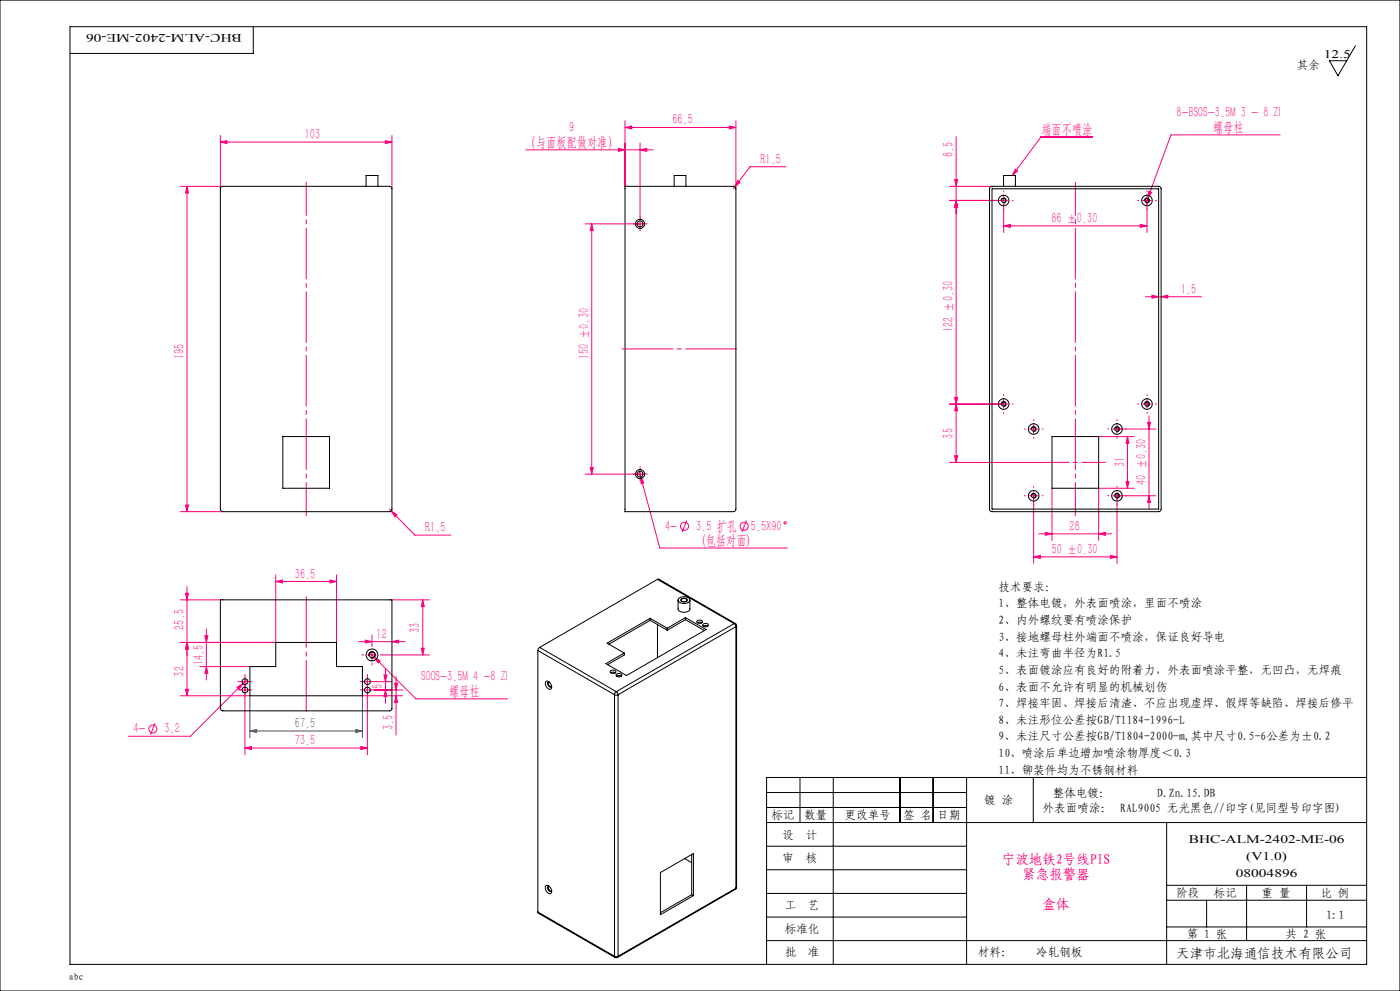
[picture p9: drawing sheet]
<svg xmlns="http://www.w3.org/2000/svg" width="420mm" height="297mm" viewBox="0 0 420 297" stroke-linecap="round" stroke-linejoin="round" font-family="sans-serif">
<g fill="none" stroke="#ff0080" stroke-width=".3">
<path d="M187.5 38.2l2-.5v.9zM187.5 36.2v19.6M187.5 38.2h33.3M218.8 37.7l2 .5-2 .4zM220.8 36.2v20.4M54.1 55.8h12.8M56.1 55.8v97.5M56.1 55.8l.5 2.1h-1zM66.1 42.6l2-.4v.8zM66.1 40.6v16M66.1 42.6h51.5M115.6 42.2l2 .4-2 .4z"/>
<path d="M117.6 40.6v16M157.7 44.9h38.3M185.5 44.4l2 .5-2 .5zM192 44.9l2-.5v1zM192 42.9v22.1M220.5 56l-.5 .6M221.3 54.1l.7 .6-1.5 1.3zM235.8 50h-10.8l-4.5 6M284.8 55.8h12.8M286.4 53.8h.9l-.5 2zM286.8 41v97.6M301.1 58.8v10.9"/>
<path d="M304.6 50.7l.7 .6-1.6 1.3zM327.7 41h-15.4l-8.6 11.6M344.1 58.8v10.9M344.3 59.4l-.4 1.4M344.6 57.4l.9 .3-1.2 1.7zM384.1 40.4h-32.8l-7 19M177.5 67.1l.5 2h-.9zM177.5 67.1v75M192 65.8v2.5M193.3 67.1h-17.8M286.8 60.1l.5 2h-.9zM301.1 67.7l2-.5v1z"/>
<path d="M301.1 67.7h43M302.3 60.1h-17.5M342.1 67.2l2 .5-2 .5zM342.8 60.1h2.5M343.6 88.9h16.8M345.6 88.5l2 .4-2 .5zM348.3 88.9l2-.4v.9zM286.4 119.1h.9l-.5 2zM301.1 119.8v2.5M344.1 119.8v2.5M284.8 138.6h28.8M286.4 136.6h.9l-.5 2z"/>
<path d="M286.8 121.1l.5 2h-.9zM302.3 121.1h-17.5M308.9 128.6h2.5M310.1 127.3v2.6M329.6 130.8h10.7M333.8 128.6h12.9M335.1 127.3v2.6M338.2 130.8l.5 2.1h-.9zM338.2 130.8v15.5M342.8 121.1h2.5M344.3 126.6h.9l-.5 2zM344.7 124.6v28"/>
<path d="M54.1 153.3h12.8M55.6 151.3h1l-.5 2zM116.8 152.6l.6 .5M117.4 153.1l1.7 1.1-.6 .7zM117.4 153.1l7 7.3h10.8M177.1 140.1h.9l-.5 2zM191.8 141.2l6.1 23h38.3M192 140.8v2.5M192.2 142.9l1 1.8-.9 .3zM193.3 142.1h-17.8M206 156l-1.4 3.5M223.9 156l-1.3 3.5"/>
<path d="M308.9 148.6h2.5M310.1 147.4v21.5M311.6 160h22M313.6 159.6l2 .4-2 .4zM315.6 146.3v15.7M329.6 160l2-.4v.8zM333.8 148.6h12.9M335.1 147.4v21.5M337.8 144.4h.9l-.5 1.9zM340.3 146.3h-10.7v15.7M344.7 148.6l.5 2h-.9zM54.1 179.8h12"/>
<path d="M55.6 177.8h1l-.5 2zM56.1 175.8v32.7M82.7 174.3l2-.5v.9zM82.7 172.3v20.2h-28.6M82.7 174.3h18.3M99 173.8l2 .5-2 .4zM101 172.3v20.2M117.6 179.8h11.2M126.8 179.8l.5 2h-.9zM126.8 179.8v16.5M310.1 166.9l2-.5v1zM310.1 166.9h25"/>
<path d="M333.1 166.4l2 .5-2 .5zM56.1 192.5l.5 2h-1zM59.9 199.8h15.1M61.5 190.5h.9l-.5 2zM61.9 188.5v15.3M61.9 199.8l.5 2h-.9zM107.6 192.3h14M109.6 191.8l2 .5-2 .4zM110.3 196.3h2.6M110.9 195.6l13.9 13.8h27.5M111.6 190.3v2.9M111.6 195v2.5"/>
<path d="M112.3 197l1.8 1.1-.7 .6zM114.6 196.3h14.2M117.6 192.3l2-.5v.9zM126.4 194.3h.9l-.5 2zM46.5 216.7l-1.3 3.5M54.1 208.5h20.9M55.6 206.5h1l-.5 2zM71.1 206l1.7-1.1-1 1.7zM72.2 204.3h2.5M72.2 206.8h2.5M73.5 208.9v17.3M73.5 203v5"/>
<path d="M74.1 203.7l-17 17h-18.6M108.7 208.5h12.1M109 204.3h2.5M109 206.8h2.5M110.2 208.9v17.3M110.2 203v5M112.4 204.3h5.2M112.4 206.8h8.4M115.2 202.3h.9l-.5 2zM115.6 206.8l.5 2h-.9zM115.6 200.3v10.5M118.4 204.8h.9l-.5 2z"/>
<path d="M118.8 208.5l.5 2h-.9zM118.8 202.8v17.5M73.5 224.2l2-.5v.9zM73.5 224.2h36.7M108.2 223.7l2 .5-2 .4z"/>
<circle cx="205.3" cy="157.7" r="1.21"/>
<circle cx="223.2" cy="157.7" r="1.22"/>
<circle cx="235.5" cy="156.7" r=".34"/>
<circle cx="45.8" cy="218.5" r="1.22"/>
</g>
<path d="M75 219.1l2-.5v.9zM75 208.5v12.6M75 219.1h33.7M106.7 218.6l2 .5-2 .4zM108.7 208.5v12.6" fill="none" stroke="#00f" stroke-width=".3"/>
<g fill="none" stroke="#000" stroke-width=".3">
<path d="M0 0h420v297h-420zM21 8h389v281h-389zM76 8v8h-55M406.6 13.7l-5.2 9-2.6-4.5h5.2M300.4 60.3a.76 .76 0 0 1 .6-1 .76 .76 0 0 1 .8 .9 .76 .76 0 0 1-.9 .6M343.4 60.3a.76 .76 0 0 1 .6-1 .76 .76 0 0 1 .8 .9 .76 .76 0 0 1-.9 .6M300.4 121.3a.75 .75 0 0 1 .6-1 .75 .75 0 0 1 .8 .9 .75 .75 0 0 1-.9 .6M309.4 128.8a.75 .75 0 0 1 .6-.9 .75 .75 0 0 1 .9 .8 .75 .75 0 0 1-1 .6M334.4 128.8a.76 .76 0 0 1 .6-1 .76 .76 0 0 1 .9 .9 .76 .76 0 0 1-1 .6M343.4 121.3a.75 .75 0 0 1 .6-1 .75 .75 0 0 1 .8 .9 .75 .75 0 0 1-.9 .6M309.4 148.8a.75 .75 0 0 1 .6-.9 .75 .75 0 0 1 .9 .8 .75 .75 0 0 1-1 .6M334.4 148.8a.76 .76 0 0 1 .6-1 .76 .76 0 0 1 .9 .9 .76 .76 0 0 1-1 .6"/>
<path d="M204.3 179.6a1.16 1.16 0 0 1 1.9 .3 1.13 1.13 0 0 1-2-.2zM110.6 196.5a.99 .99 0 0 1 .9-1.2 .99 .99 0 0 1 1.1 1.1 .99 .99 0 0 1-1.3 .8M230 237.5h60M240 233v13.5M250 233v56M270 233v13.5M280 233v13.5M290 233v56M310 233v13.5M410 233h-180v56M230 246.5h180M230 242h60"/>
<path d="M230 253.6h60M350 246.5v42.5M230 260.7h60M230 267.8h60M230 274.8h60M350 269.8h60M350 265.3h60M350 277.8h60M362 269.8v8M374 265.3v16.6M392 265.3v12.5M230 281.9h180"/>
</g>
<g fill="none" stroke="#ff0080" stroke-width=".3" stroke-dasharray="15.2 1.3 1.3 1.3">
<path d="M301.1 57.6v-.4M344.1 57.6v-.4M190.8 67.1h-.9M192 65.8v-.9M192 68.3v.9M193.3 67.1h.9M298.6 60.1h-.3M301.1 62.6v.3M303.6 60.1h.4M341.6 60.1h-.3M344.1 62.6v.3M346.6 60.1h.4"/>
<path d="M301.1 118.6v-.4M344.1 118.6v-.4M298.6 121.1h-.3M301.1 123.6v.3M303.6 121.1h.4M307.6 128.6h-.3M310.1 126.1v-.4M310.1 131.1v.3M312.6 128.6h.4M332.6 128.6h-.3M335.1 126.1v-.4M335.1 131.1v.3"/>
<path d="M337.6 128.6h.4M341.6 121.1h-.3M344.1 123.6v.3M346.6 121.1h.4M190.8 142.1h-.9M192 140.8v-.9M192 143.3v.9M193.3 142.1h.9M307.6 148.6h-.3M310.1 146.1v-.4M310.1 151.1v.3M312.6 148.6h.4"/>
<path d="M332.6 148.6h-.3M335.1 146.1v-.4M335.1 151.1v.3M337.6 148.6h.4M109.1 196.3h-.5M111.6 193.8v-.6M111.6 198.8v.5M114.1 196.3h.5M72.2 206.8h-.8M72.2 204.3h-.8M73.5 205.5v-.9M73.5 208v.9"/>
<path d="M73.5 203v-.9M73.5 205.5v.9M74.7 206.8h.9M74.7 204.3h.9M109 204.3h-.9M109 206.8h-.9M110.2 203v-.9M110.2 205.5v.9M110.2 205.5v-.9M110.2 208v.9M111.5 204.3h.9M111.5 206.8h.9"/>
</g>
<path d="M185.5 104.6h36.5M91.9 177.8v36.5" fill="none" stroke="#ff0080" stroke-width=".3" stroke-dasharray="15.2 1.3 1.3 1.3" stroke-dashoffset="-1.1"/>
<path d="M91.9 54.6v100M322.6 154.6v-100" fill="none" stroke="#ff0080" stroke-width=".3" stroke-dasharray="15.2 1.3 1.3 1.3" stroke-dashoffset="5.2"/>
<path d="M331.6 138.6h-18" fill="none" stroke="#ff0080" stroke-width=".3" stroke-dasharray="15.2 1.3 1.3 1.3" stroke-dashoffset="8.1"/>
<g fill="#ff0080">
<path d="M192 44.9l2-.5v1zM185.5 44.4l2 .5-2 .5zM218.8 37.7l2 .5-2 .4zM187.5 38.2l2-.5v.9z"/>
<path d="M66.1 42.6l2-.4v.8zM115.6 42.2l2 .4-2 .4zM117.4 153.1l1.1 1.8 .6-.7zM192.2 142.9l.1 2.1 .9-.3zM221.3 54.1l-.8 1.9 1.5-1.3zM310.1 166.9l2-.5v1zM333.1 166.4l2 .5-2 .5zM344.6 57.4l-.3 2 1.2-1.7zM82.7 174.3l2-.5v.9zM99 173.8l2 .5-2 .4zM71.1 206l.7 .6 1-1.7zM73.5 224.2l2-.5v.9zM108.2 223.7l2 .5-2 .4zM109.6 191.8l2 .5-2 .4zM117.6 192.3l2-.5v.9zM112.3 197l1.1 1.7 .7-.6z"/>
<path d="M345.6 88.5l2 .4-2 .5zM348.3 88.9l2-.4v.9z"/>
<path d="M313.6 159.6l2 .4-2 .4zM329.6 160l2-.4v.8z"/>
<path d="M301.1 67.7l2-.5v1zM342.1 67.2l2 .5-2 .5z"/>
<path d="M56.1 192.5l.5 2h-1zM55.6 177.8h1l-.5 2zM126.4 194.3h.9l-.5 2zM126.8 179.8l.5 2h-.9z"/>
<path d="M56.1 55.8l.5 2.1h-1zM55.6 151.3h1l-.5 2zM177.5 67.1l.5 2h-.9zM177.1 140.1h.9l-.5 2zM286.4 53.8h.9l-.5 2zM286.8 60.1l.5 2h-.9zM286.8 60.1l.5 2h-.9zM286.4 119.1h.9l-.5 2zM286.8 121.1l.5 2h-.9zM286.4 136.6h.9l-.5 2zM338.2 130.8l.5 2.1h-.9zM337.8 144.4h.9l-.5 1.9zM344.3 126.6h.9l-.5 2zM344.7 148.6l.5 2h-.9zM56.1 192.5l.5 2h-1zM55.6 206.5h1l-.5 2zM61.5 190.5h.9l-.5 2zM61.9 199.8l.5 2h-.9zM115.2 202.3h.9l-.5 2zM115.6 206.8l.5 2h-.9zM118.4 204.8h.9l-.5 2zM118.8 208.5l.5 2h-.9z"/>
</g>
<path d="M75 219.1l2-.5v.9zM106.7 218.6l2 .5-2 .4z" fill="#00f"/>
<path d="M304.6 50.7l.7 .6-1.6 1.3z" fill="#ff0080"/>
<g fill="none" stroke="#000" stroke-width=".3">
<path d="M66.2 56.2l.5-.4h50.3l.5 .4 .1 96.5-.3 .5-50.4 .1-.8-.4zM109.8 55.8v-3.2h3.6v3.2M187.5 55.8h32.7l.5 .5 .1 96.3-.5 .7h-32.8zM202.2 55.8v-3.2h3.6v3.2M297 56.2l.5-.4h50.2l.5 .4 .1 96.5-.3 .5-50.4 .1-.7-.4zM297.6 56.6h50v96h-50zM301.1 55.8v-3.2h3.5v3.2M84.8 130.8h14v15.5h-14zM315.6 130.8h14v15.5h-14zM66.1 179.8h51.5l-.1 32.8-.7 .4-50.4-.1-.3-.5zM197.2 173.6h.4l23 13.3M197.2 173.6l-35.3 20.4"/>
<path d="M197.2 173.6l23 13.3M203.4 179.8v2.7a2.06 2.06 0 0 0 3.6 0v-2.7M203.7 179.3a2.19 2.19 0 0 1 3.3 .5 2.06 2.06 0 0 1-3.6 0zM204.5 179.6a.88 .88 0 0 1 .9-.3 .88 .88 0 0 1 .6 .8 .96 .96 0 0 1-1.6-.4zM75 199.8h7.7v-7.3h18.3v7.3h7.7v8.7h-33.7zM161.4 194.9l23 13.3M161.4 194.9v78.4M161.9 194l-.5 .9M161.9 194l23 13.3M187.3 195.7v.6l-5 2.9M195.1 185.3l5.1 3M195.1 185.3l-13 7.5 5.2 2.9"/>
<path d="M195.1 185.3v.6M195.1 185.9l-12.4 7.2M195.1 185.9l5.1 3M197.2 187.2v9.9M200.2 188.3v.6M205.6 185.1l6.2 3.6-23.8 13.8-6.2-3.6 5.5-3.2M205.6 185.1l-5.4 3.2M205.6 185.7l-5.4 3.2M205.6 185.1v.6M205.6 185.7l5.7 3.3M209 186.2a1.08 1.08 0 0 1 1.7 .1 .95 .95 0 0 1-.9 .5 .95 .95 0 0 1-.8-.6zM209.2 186.6l.6-.2 .8 .2"/>
<path d="M210.9 187.1a.85 .85 0 0 1 .9-.3 .85 .85 0 0 1 .6 .7 .94 .94 0 0 1-1.6-.3zM211 187.6l.6-.1 .7 .1M220.2 186.9l.6 .9M220.2 186.9l-35.3 20.4M220.6 186.9l.4 .6M220.6 186.9h-.4M220.8 187.8v78.4M220.8 187.8l-35.4 20.4M221 187.5l-.2 .3M221 187.5v78.4M163.8 204.2a1.51 1.51 0 0 1 1.4 .7 1.51 1.51 0 0 1 0 1.6 1.63 1.63 0 0 1-1.4-2.3zM164.6 204.4a1.07 1.07 0 0 0 .8 1.4"/>
<path d="M164.7 204.4a.77 .77 0 0 0-.5 .7 .77 .77 0 0 0 .7 .7l.4 .1 .2-.2M183.2 201a.86 .86 0 0 1 .9-.2 .86 .86 0 0 1 .6 .7 .96 .96 0 0 1-1.6-.3zM183.2 201.6l.7-.2 .7 .2M184.4 208.2h1M184.4 208.2v78.4M184.9 207.3l.5 .9M184.9 207.3l-.5 .9M185 202.1a.86 .86 0 0 1 .9-.3 .86 .86 0 0 1 .6 .8 1 1 0 0 1-1.7-.4zM185 202.7l.6-.2 .8 .2M185.4 208.2v78.4M205.4 257.3l2.1 1.2M207.5 256.1v12"/>
<path d="M161.4 273.3l.1 .4 23 13.2M161.4 273.3l23 13.3M163.8 265.5a1.51 1.51 0 0 1 1.4 .7 1.51 1.51 0 0 1 0 1.6 1.63 1.63 0 0 1-1.4-2.3zM164.6 265.6a1.07 1.07 0 0 0 .8 1.5M164.7 265.6a.77 .77 0 0 0-.5 .8 .77 .77 0 0 0 .7 .7l.4 .1 .2-.3M198.1 261.5l9.9-5.7v12.6l-9.9 5.7zM207.5 268.1l.5 .3M207.5 268.1l-9.4 5.4M220.6 266.5l-35.4 20.4M220.8 266.2l-.2 .3M220.8 266.2l-35.4 20.4M221 265.9l-.4 .6"/>
<path d="M221 265.9l-.2 .3M184.4 286.6h1M184.4 286.6l.1 .3M184.5 286.9h.7M185.4 286.6l-.2 .3"/>
<circle cx="192" cy="67.1" r=".88"/>
<circle cx="192" cy="67.1" r="1.37"/>
<circle cx="301.1" cy="60.1" r="1.59"/>
<circle cx="301.1" cy="60.1" r=".62"/>
<circle cx="344.1" cy="60.1" r=".61"/>
<circle cx="344.1" cy="60.1" r="1.59"/>
<circle cx="301.1" cy="121.1" r="1.58"/>
<circle cx="301.1" cy="121.1" r=".62"/>
<circle cx="310.1" cy="128.6" r="1.59"/>
<circle cx="310.1" cy="128.6" r=".63"/>
<circle cx="335.1" cy="128.6" r=".63"/>
<circle cx="335.1" cy="128.6" r="1.59"/>
<circle cx="344.1" cy="121.1" r="1.58"/>
<circle cx="344.1" cy="121.1" r=".61"/>
<circle cx="192" cy="142.1" r=".88"/>
<circle cx="192" cy="142.1" r="1.37"/>
<circle cx="310.1" cy="148.6" r="1.59"/>
<circle cx="310.1" cy="148.6" r=".63"/>
<circle cx="335.1" cy="148.6" r=".63"/>
<circle cx="335.1" cy="148.6" r="1.59"/>
<circle cx="111.6" cy="196.3" r=".87"/>
<circle cx="111.6" cy="196.3" r="1.77"/>
<circle cx="73.5" cy="204.3" r=".88"/>
<circle cx="73.5" cy="206.8" r=".87"/>
<circle cx="110.2" cy="204.3" r=".87"/>
<circle cx="110.2" cy="206.8" r=".86"/>
</g>
<g font-size="4.4" fill="#ff0080">
<text x="352.9" y="35.2">8-BSOS-3.5M 3 - 8 ZI</text>
<text x="91.4" y="41.7">103</text>
<text x="170.8" y="39.7">9</text>
<text x="201.8" y="37.3">66.5</text>
<text x="312.4" y="40">端面不喷涂</text>
<text x="363.9" y="39.5">螺母柱</text>
<text x="157.8" y="44">（与面板配做对准）</text>
<text x="286" y="47.1" transform="rotate(-90 286 47.1)">8.5</text>
<text x="228.1" y="49.1">R1.5</text>
<text x="315.4" y="66.8">86 ±0.30</text>
<text x="354.3" y="88">1.5</text>
<text x="286" y="99.6" transform="rotate(-90 286 99.6)">122 ±0.30</text>
<text x="55.2" y="107.5" transform="rotate(-90 55.2 107.5)">195</text>
<text x="176.7" y="107.7" transform="rotate(-90 176.7 107.7)">150 ±0.30</text>
<text x="286" y="131.4" transform="rotate(-90 286 131.4)">35</text>
<text x="337.4" y="139.9" transform="rotate(-90 337.4 139.9)">31</text>
<text x="343.9" y="145.3" transform="rotate(-90 343.9 145.3)">40 ±0.30</text>
<text x="127.6" y="159.5">R1.5</text>
<text x="199.6" y="159">4-</text>
<text x="208.9" y="159">3.5 扩孔</text>
<text x="225.3" y="159">5.5X90</text>
<text x="320.9" y="159.1">28</text>
<text x="210.8" y="163.4">(包括对面)</text>
<text x="315.5" y="166">50 ±0.30</text>
<text x="88.5" y="173.4">36.5</text>
<text x="55.2" y="188.7" transform="rotate(-90 55.2 188.7)">25.5</text>
<text x="113" y="191.4">12</text>
<text x="126" y="189.7" transform="rotate(-90 126 189.7)">33</text>
<text x="55.2" y="202.8" transform="rotate(-90 55.2 202.8)">32</text>
<text x="61.1" y="199.3" transform="rotate(-90 61.1 199.3)">14.5</text>
<text x="114.8" y="206.4" transform="rotate(-90 114.8 206.4)">5</text>
<text x="126.4" y="204.2">SOOS-3.5M 4 -8 ZI</text>
<text x="134.7" y="208.6">螺母柱</text>
<text x="40.1" y="219.8">4-</text>
<text x="49.4" y="219.8">3.2</text>
<text x="118" y="218.8" transform="rotate(-90 118 218.8)">3.5</text>
<text x="88.5" y="223.3">73.5</text>
</g>
<text font-size="4.4" fill="#00f" x="88.5" y="218.2">67.5</text>
<g font-size="4.1" fill="#f00">
<text x="300.5" y="258.9">宁波地铁2号线PIS</text>
<text x="306.6" y="263.4">紧急报警器</text>
<text x="312.7" y="272.4">盒体</text>
</g>
<text font-size="4.1" x="352.9" y="287.1">天津市北海通信技术有限公司</text>
<g font-size="3.5">
<text x="72.6" y="10.3" transform="rotate(-180 72.6 10.3)">BHC-ALM-2402-ME-06</text>
<text x="397.2" y="17.4">12.5</text>
<text x="389.1" y="20.8">其余</text>
<text x="299.6" y="177.1">技术要求：</text>
<text x="299.6" y="182.1">1、整体电镀，外表面喷涂，里面不喷涂</text>
<text x="299.6" y="187">2、内外螺纹要有喷涂保护</text>
<text x="299.6" y="192">3、接地螺母柱外端面不喷涂，保证良好导电</text>
<text x="299.6" y="197">4、未注弯曲半径为R1.5</text>
<text x="299.6" y="202">5、表面镀涂应有良好的附着力，外表面喷涂平整，无凹凸，无焊痕</text>
<text x="299.6" y="207">6、表面不允许有明显的机械划伤</text>
<text x="299.6" y="211.9">7、焊接牢固、焊接后清渣、不应出现虚焊、假焊等缺陷、焊接后修平</text>
<text x="299.6" y="216.9">8、未注形位公差按GB/T1184-1996-L</text>
<text x="299.6" y="221.9">9、未注尺寸公差按GB/T1804-2000-m,其中尺寸0.5-6公差为±0.2</text>
<text x="299.6" y="226.9">10、喷涂后单边增加喷涂物厚度＜0.3</text>
<text x="299.6" y="231.9">11、铆装件均为不锈钢材料</text>
<text x="315.8" y="238.8">整体电镀：</text>
<text x="347.2" y="238.8">D.Zn.15.DB</text>
<text x="231.5" y="245.5">标记</text>
<text x="241.3" y="245.5">数量</text>
<text x="253.4" y="245.5">更改单号</text>
<text x="271" y="245.5">签 名</text>
<text x="281.3" y="245.5">日期</text>
<text x="295.3" y="240.8">镀 涂</text>
<text x="312.8" y="243.5">外表面喷涂： RAL9005 无光黑色//印字(见同型号印字图)</text>
<text x="234.8" y="251.5">设</text>
<text x="241.7" y="251.5">计</text>
<text x="356.6" y="252.8">BHC-ALM-2402-ME-06</text>
<text x="373.9" y="257.8">(V1.0)</text>
<text x="234.8" y="258.4">审</text>
<text x="241.7" y="258.4">核</text>
<text x="370.7" y="262.7">08004896</text>
<text x="352.9" y="268.7">阶段</text>
<text x="364.1" y="268.7">标记</text>
<text x="378.5" y="268.7">重 量</text>
<text x="396.3" y="268.7">比 例</text>
<text x="235.4" y="272.4">工</text>
<text x="242.4" y="272.4">艺</text>
<text x="397.8" y="275.4">1:1</text>
<text x="235.4" y="279.7">标准化</text>
<text x="356" y="281">第 1 张</text>
<text x="385.7" y="281">共 2 张</text>
<text x="235.4" y="286.5">批</text>
<text x="242.4" y="286.5">准</text>
<text x="293.4" y="286.5">材料：</text>
<text x="310.8" y="286.5">冷轧钢板</text>
</g>
<text font-size="2.9" x="20.7" y="293.8">abc</text>
</svg>
